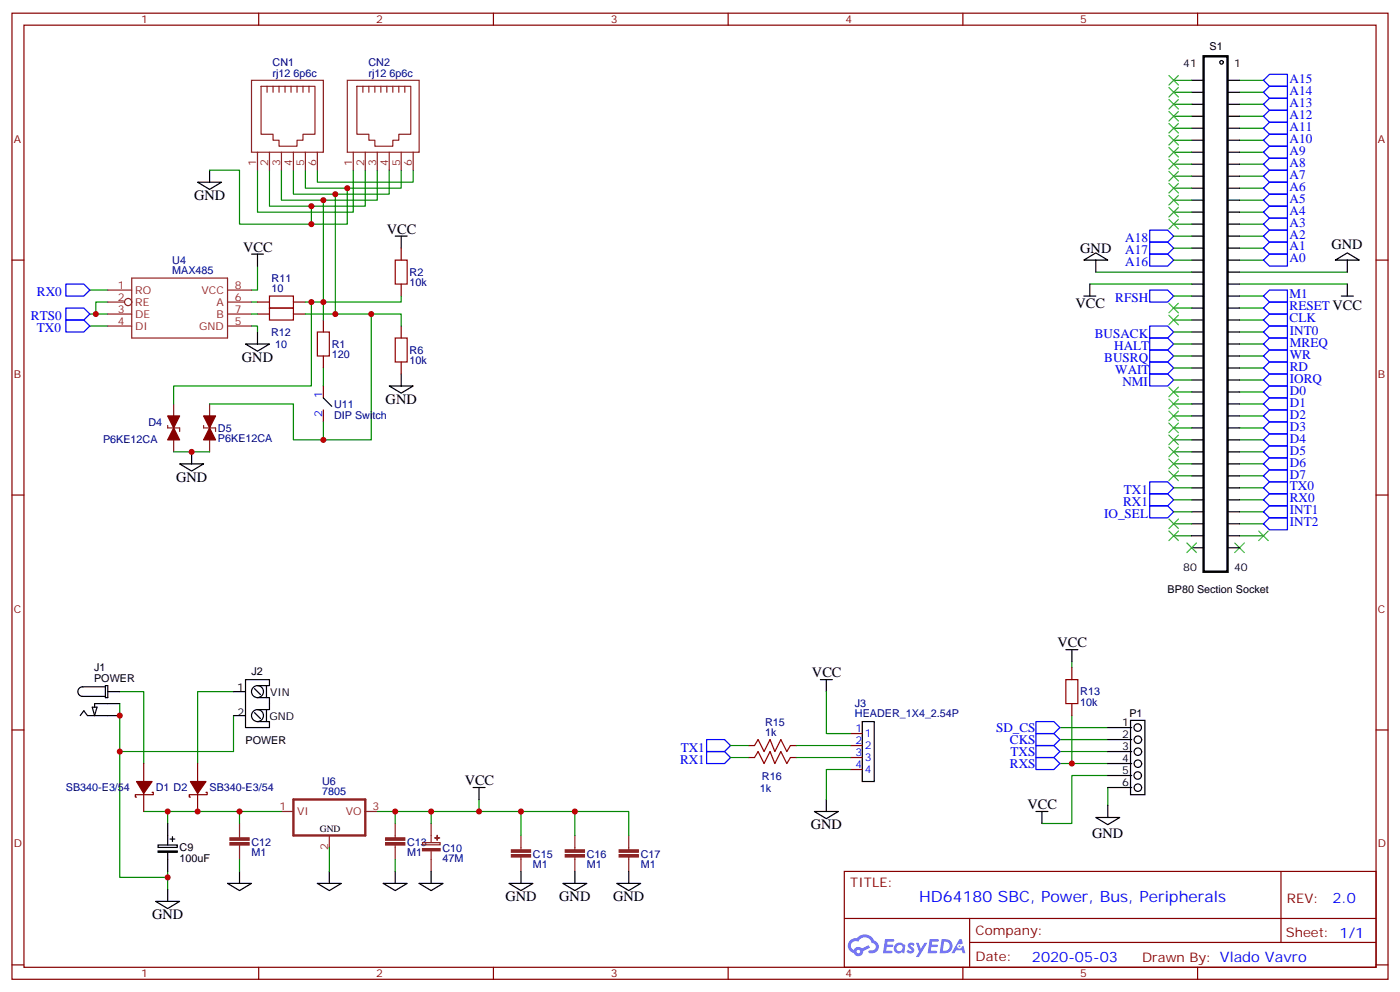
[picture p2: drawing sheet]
<svg xmlns="http://www.w3.org/2000/svg" width="412mm" height="292mm" viewBox="0 0 412 292" stroke-linecap="round" stroke-linejoin="round" font-family="sans-serif">
<g fill="none" stroke="#870000" stroke-width=".35">
<path d="M3.5 3.9h405.4v284.3h-405.4zM7.1 7.4h398.2v277.3h-398.2zM76.2 3.9v3.5M145.3 3.9v3.5M214.5 3.9v3.5M283.6 3.9v3.5M352.8 3.9v3.5M3.5 76.6h3.6M405.3 76.6h3.6M3.5 145.7h3.6M405.3 145.7h3.6M3.5 214.8h3.6"/>
<path d="M405.3 214.8h3.6M248.7 256.5h156.6v28.2h-156.6zM377.3 256.5v20.9M248.7 270.3h156.5M285.6 277.4h119.6M285.6 270.3v14.1M3.5 284h3.6M76.2 284.7v3.5M145.3 284.7v3.5M214.5 284.7v3.5M283.6 284.7v3.5M352.8 284.7v3.5"/>
<path d="M405.3 284h3.6"/>
</g>
<g fill="#5487ff">
<path d="M267.7 277.6a1.22 1.22 0 0 1 1.7 .3l-.4 .6a.47 .47 0 0 0-.3-.4 .47 .47 0 0 0-.5 .2l.1 .2a1.14 1.14 0 0 1 .8 1.8 1.14 1.14 0 0 1-1.9-.1l-.2-.1 .5-.6 .7 .4a.29 .29 0 0 0 .3-.2 .29 .29 0 0 0-.2-.3 1.04 1.04 0 0 1-.6-1.8z"/>
<path d="M260.7 276.4h2.4l.3 .2-.2 .5h-1.8l-.1 .9h1.5l.3 .4-.3 .3h-1.6l-.2 1.1 1.7 .1 .2 .3-.2 .3-2.6 .1z"/>
<path d="M273.8 276.4h2.4l.3 .2-.1 .5h-1.8l-.2 .9h1.6l.3 .4-.4 .3h-1.6l-.1 1.1 1.7 .1 .2 .3-.2 .3h-2.6z"/>
<path d="M282.6 276.4h.7l.3 1.3-.6 .3a.69 .69 0 0 0-1 .2 .69 .69 0 0 0 .4 1 .69 .69 0 0 0 .9-.6l.5-.3 .6 2.2h-.8l-.2-.8h-1.8l-.5 .8h-.8z"/>
<path d="M269.8 277.5h.8l.6 1.8 1.1-1.8h.9l-2.6 4.2h-.8l.9-1.6z"/>
<path d="M277.4 276.4l-.6 4.2h1.3a2.11 2.11 0 0 0 2.5-2.2 2.11 2.11 0 0 0-2.5-2zM278.1 277.1a1.39 1.39 0 0 1 1.7 1.5 1.39 1.39 0 0 1-1.8 1.2h-.3z"/>
<path d="M263.7 278a1.54 1.54 0 0 0-.1 2.2 1.54 1.54 0 0 0 2.2 .1l.6 .3 .3-2.3-.2-.3h-.4a1.49 1.49 0 0 0-2.4 0zM264 279a.94 .94 0 0 1 1.8 0 .94 .94 0 0 1-1.8 0z"/>
<path d="M250.4 276.8a2.18 2.18 0 0 0 1.1 3.7 1.44 1.44 0 0 0 1.6 .9 1.44 1.44 0 0 0 1.2-1.5l2-1-.5-.7-1.9 1a1.47 1.47 0 0 0-2.4 .4 1.39 1.39 0 0 1-.7-1.9 1.39 1.39 0 0 1 2-.5 2.12 2.12 0 0 1 2.2-1.3 2.12 2.12 0 0 1 1.9 1.7 1.14 1.14 0 0 1 1.1 1.4 1.14 1.14 0 0 1-1.7 .7 .43 .43 0 0 0-.5 .4 .43 .43 0 0 0 .4 .5 1.98 1.98 0 0 0 2.5-1.3 1.98 1.98 0 0 0-1.2-2.5 3.1 3.1 0 0 0-5.3-.7l-.9 .1zM252.3 280.1a.55 .55 0 0 1 1.1 0 .55 .55 0 0 1-1.1 0z"/>
<circle cx="282.6" cy="278.5" r=".26"/>
</g>
<g fill="none" stroke="#008700" stroke-width=".35">
<path d="M365.1 23.6h7.1M365.1 27.2h7.1M365.1 30.7h7.1M365.1 34.2h7.1M365.1 37.7h7.1M365.1 41.3h7.1M365.1 44.8h7.1M365.1 48.3h7.1M365.1 51.9h7.1M365.1 55.4h7.1M365.1 58.9h7.1M365.1 62.4h7.1"/>
<path d="M365.1 66h7.1M365.1 69.5h7.1M365.1 73h7.1M365.1 76.6h7.1M365.1 80.1h31.8M365.1 83.6h31.8M365.1 87.1h7.1M365.1 90.7h7.1M365.1 94.2h7.1M365.1 97.7h7.1M365.1 101.2h7.1M365.1 104.8h7.1"/>
<path d="M365.1 108.3h7.1M365.1 111.8h7.1M365.1 115.4h7.1M365.1 118.9h7.1M365.1 122.4h7.1M365.1 125.9h7.1M365.1 129.5h7.1M365.1 133h7.1M365.1 136.5h7.1M345.7 157.7h5.3M365.1 157.7h7.1M365.1 140.1h7.1"/>
<path d="M365.1 143.6h7.1M365.1 147.1h7.1M365.1 150.6h7.1M365.1 154.2h7.1"/>
</g>
<g fill="none" stroke="#00f" stroke-width=".35">
<path d="M372.2 23.6l1.7-1.7h5.3v3.5h-5.3zM373.9 25.4h5.3v3.5h-5.3l-1.7-1.7zM373.9 28.9h5.3v3.6h-5.3l-1.7-1.8zM373.9 32.5h5.3v3.5h-5.3l-1.7-1.8zM373.9 36h5.3v3.5h-5.3l-1.7-1.8zM372.2 41.3l1.7-1.8h5.3v3.5h-5.3zM372.2 48.3l1.7-1.7h5.3v3.5h-5.3zM372.2 55.4l1.7-1.8h5.3v3.5h-5.3zM373.9 43h5.3v3.6h-5.3l-1.7-1.8zM373.9 50.1h5.3v3.5h-5.3l-1.7-1.7zM373.9 57.1h5.3v3.6h-5.3l-1.7-1.8zM338.7 67.7h5.3l1.7 1.8-1.7 1.8h-5.3z"/>
<path d="M338.7 71.3h5.3l1.7 1.7-1.7 1.8h-5.3zM338.7 74.8h5.3l1.7 1.8-1.7 1.7h-5.3zM372.2 62.4l1.7-1.7h5.3v3.5h-5.3zM372.2 73l1.7-1.7h5.3v3.5h-5.3zM373.9 64.2h5.3v3.5h-5.3l-1.7-1.7zM373.9 67.7h5.3v3.6h-5.3l-1.7-1.8zM373.9 74.8h5.3v3.5h-5.3l-1.7-1.7zM338.7 85.4h5.3l1.7 1.7-1.7 1.8h-5.3zM338.7 96h5.3l1.7 1.7-1.7 1.8h-5.3zM338.7 99.5h5.3l1.7 1.7-1.7 1.8h-5.3zM372.2 87.1l1.7-1.7h5.3v3.5h-5.3zM372.2 94.2l1.7-1.8h5.3v3.6h-5.3z"/>
<path d="M373.9 88.9h5.3v3.5h-5.3l-1.7-1.7zM373.9 96h5.3v3.5h-5.3l-1.7-1.8zM338.7 103h5.3l1.7 1.8-1.7 1.7h-5.3zM338.7 106.5h5.3l1.7 1.8-1.7 1.8h-5.3zM338.7 110.1h5.3l1.7 1.7-1.7 1.8h-5.3zM372.2 101.2l1.7-1.7h5.3v3.5h-5.3zM372.2 104.8l1.7-1.8h5.3v3.5h-5.3zM372.2 111.8l1.7-1.7h5.3v3.5h-5.3zM372.2 115.4l1.7-1.8h5.3v3.5h-5.3zM373.9 106.5h5.3v3.6h-5.3l-1.7-1.8zM373.9 117.1h5.3v3.5h-5.3l-1.7-1.7zM372.2 122.4l1.7-1.8h5.3v3.6h-5.3z"/>
<path d="M372.2 129.5l1.7-1.8h5.3v3.5h-5.3zM372.2 136.5l1.7-1.7h5.3v3.5h-5.3zM373.9 124.2h5.3v3.5h-5.3l-1.7-1.8zM373.9 131.2h5.3v3.6h-5.3l-1.7-1.8zM338.7 141.8h5.3l1.7 1.8-1.7 1.7h-5.3zM338.7 145.3h5.3l1.7 1.8-1.7 1.8h-5.3zM338.7 148.9h5.3l1.7 1.7-1.7 1.8h-5.3zM372.2 140.1l1.7-1.8h5.3v3.5h-5.3zM372.2 143.6l1.7-1.8h5.3v3.5h-5.3zM372.2 147.1l1.7-1.8h5.3v3.6h-5.3zM372.2 150.6l1.7-1.7h5.3v3.5h-5.3zM372.2 154.2l1.7-1.8h5.3v3.5h-5.3z"/>
</g>
<path d="M393.3 76.6l3.6-2.2 3.5 2.2zM396.9 76.6v3.5M395.1 87.1h3.5M396.9 83.6v3.5" fill="none" stroke="#000" stroke-width=".35"/>
<path d="M363.7 159.8l2.8 2.8M366.5 159.8l-2.8 2.8" fill="none" stroke="#3c3" stroke-width=".35"/>
<path d="M354.5 16.6h7.1v151.7h-7.1z" fill="none" stroke="#000" stroke-width=".71"/>
<circle cx="359.8" cy="18.3" r=".53" fill="#fff" stroke="#000" stroke-width=".35"/>
<g fill="none" stroke="#000" stroke-width=".35">
<path d="M351 23.6h3.5M351 27.2h3.5M351 30.7h3.5M351 34.2h3.5M351 37.7h3.5M361.6 23.6h3.5M361.6 27.2h3.5M361.6 30.7h3.5M361.6 34.2h3.5M361.6 37.7h3.5M58.2 53.6h7.1l-3.6 2.1zM61.7 50.1v3.5"/>
<path d="M351 41.3h3.5M351 44.8h3.5M351 48.3h3.5M351 51.9h3.5M351 55.4h3.5M351 58.9h3.5M361.6 41.3h3.5M361.6 44.8h3.5M361.6 48.3h3.5M361.6 51.9h3.5M361.6 55.4h3.5M361.6 58.9h3.5"/>
<path d="M74.1 74.8h3.5M75.8 74.8v3.5M116.4 69.5h3.5M118.2 69.5v3.5M319.3 76.6l3.5-2.2 3.5 2.2zM322.8 76.6v3.5M351 62.4h3.5M351 66h3.5M351 69.5h3.5M351 73h3.5M351 76.6h3.5M361.6 62.4h3.5"/>
<path d="M361.6 66h3.5M361.6 69.5h3.5M361.6 73h3.5M361.6 76.6h3.5M75.8 97.7v3.5M319.3 87.1h3.5M321 83.6v3.5M351 80.1h3.5M351 83.6h3.5M351 87.1h3.5M351 90.7h3.5M351 94.2h3.5"/>
<path d="M351 97.7h3.5M361.6 80.1h3.5M361.6 83.6h3.5M361.6 87.1h3.5M361.6 90.7h3.5M361.6 94.2h3.5M361.6 97.7h3.5M72.3 101.2h7.1l-3.6 2.2zM95.2 117.1l2.5 2.5M114.7 113.6h7l-3.5 2.1zM118.2 110.1v3.5M351 101.2h3.5"/>
<path d="M351 104.8h3.5M351 108.3h3.5M351 111.8h3.5M351 115.4h3.5M351 118.9h3.5M361.6 101.2h3.5M361.6 104.8h3.5M361.6 108.3h3.5M361.6 111.8h3.5M361.6 115.4h3.5M361.6 118.9h3.5M52.9 136.5h7.1l-3.6 2.1z"/>
<path d="M56.4 133v3.5M351 122.4h3.5M351 125.9h3.5M351 129.5h3.5M351 133h3.5M351 136.5h3.5M361.6 122.4h3.5M361.6 125.9h3.5M361.6 129.5h3.5M361.6 133h3.5M361.6 136.5h3.5M351 140.1h3.5"/>
<path d="M351 143.6h3.5M351 147.1h3.5M351 150.6h3.5M351 154.2h3.5M351 157.7h3.5M361.6 140.1h3.5M361.6 143.6h3.5M361.6 147.1h3.5M361.6 150.6h3.5M361.6 154.2h3.5M361.6 157.7h3.5M351 161.2h3.5"/>
<path d="M361.6 161.2h3.5M314 191.2h3.5M315.7 191.2v3.5M23.6 210.6l1.1-1.4 1.1 1.4h9.5M27.2 208.1h1.4l-.7 2.5zM31 202.1h-6.7a1.41 1.41 0 0 0-1.4 1.5 1.41 1.41 0 0 0 1.4 1.4h6.7M31 201.8h.7v3.5h-.7zM31.7 203.6h3.6M35.3 207.1h-7.4v1M68.8 203.6h3.5M68.8 210.6h3.5M75 209.7l1.7 1.8"/>
<path d="M75 202.7l1.7 1.7M75.8 205.3h3.6v3.5h-3.6M75.8 201.8h3.6v-1.8h-7.1v14.1h7.1v-1.7h-3.6M78.5 201.8v3.5M78.5 208.8v3.6M241.7 200h3.5M243.4 200v3.6M254 212.4h3.5v17.6h-3.5zM326.3 214.1h7.1M326.3 217.7h7.1M333 212h4.3v21.9h-4.3zM139.3 231.8h3.6"/>
<path d="M141.1 231.8v3.5M239.9 238.8h7l-3.5 2.1zM243.4 235.3v3.5M305.2 238.8h3.5M306.9 238.8v3.6M326.3 231.8h7.1M326.3 237.1v3.5M326.3 221.2h7.1M326.3 224.7h7.1M326.3 228.2h7.1M46.6 248.7h5.6v.7h-5.6zM49.4 242.4v6.3"/>
<path d="M49.4 250.8v5.7M50.1 246.9h1.4M50.8 246.2v1.4M67 260h7.1l-3.5 2.1zM70.6 256.5v3.5M93.5 260h7l-3.5 2.1zM97 256.5v3.5M112.9 260h7l-3.5 2.1zM116.4 256.5v3.5M123.5 260h7l-3.5 2.1zM127 256.5v3.5M149.9 260h7.1l-3.5 2.1z"/>
<path d="M153.5 256.5v3.5M165.8 260h7.1l-3.6 2.1zM169.3 256.5v3.5M181.7 260h7l-3.5 2.1zM185.2 256.5v3.5M322.8 240.6h7l-3.5 2.1zM45.9 265.3h7l-3.5 2.1zM49.4 261.8v3.5"/>
<circle cx="75.8" cy="203.6" r="1.76"/>
<circle cx="75.8" cy="210.6" r="1.76"/>
<circle cx="335.1" cy="214.1" r="1.1"/>
<circle cx="335.2" cy="217.7" r="1.1"/>
<circle cx="335.1" cy="228.2" r="1.1"/>
<circle cx="335.2" cy="224.8" r="1.1"/>
<circle cx="335.2" cy="221.2" r="1.1"/>
<circle cx="335.2" cy="231.8" r="1.1"/>
</g>
<g fill="none" stroke="#008700" stroke-width=".35">
<path d="M345.7 37.7h5.3M345.7 34.2h5.3M345.7 30.7h5.3M345.7 27.2h5.3M345.7 23.6h5.3M61.7 50.1h8.9v15.9h21.1v-5.3M75.8 50.1v12.3h28.3v-12.3M79.4 50.1v10.6h28.2v-10.6M82.9 50.1v8.8h28.2v-8.8M86.4 50.1v7h28.3v-7M90 50.1v5.3h28.2v-5.3M93.5 50.1v3.5h28.2v-3.5"/>
<path d="M95.2 58.9v30h-5.2M98.8 57.1v35.3M102.3 55.4v10.6h-10.6M345.7 58.9h5.3M345.7 55.4h5.3M345.7 51.9h5.3M345.7 48.3h5.3M345.7 44.8h5.3M345.7 41.3h5.3M75.8 78.3v7.1h-1.7M345.7 76.6h5.3M345.7 73h5.3"/>
<path d="M345.7 69.5h5.3M345.7 66h5.3M345.7 62.4h5.3M26.5 96h5.2M26.5 85.4h5.2M26.5 92.4h5.2M31.7 88.9h-3.5v3.5M74.1 96h1.7v1.7M74.1 88.9h1.7M74.1 92.4h1.7M90 92.4h28.2v3.6M91.7 88.9v24.7h-40.5v5.3"/>
<path d="M109.4 92.4v37.1h-23v-10.6h-24.7M118.2 87.1v1.8h-23v5.3M321 83.6h30M322.8 80.1h28.2M345.7 97.7h5.3M345.7 94.2h5.3M345.7 90.7h5.3M345.7 87.1h5.3M95.2 108.3v5.3M345.7 118.9h5.3M345.7 115.4h5.3M345.7 111.8h5.3"/>
<path d="M345.7 108.3h5.3M345.7 104.8h5.3M345.7 101.2h5.3M51.2 133h10.5M95.2 124.2v5.3M345.7 136.5h5.3M345.7 133h5.3M345.7 129.5h5.3M345.7 125.9h5.3M345.7 122.4h5.3M345.7 154.2h5.3M345.7 150.6h5.3"/>
<path d="M345.7 147.1h5.3M345.7 143.6h5.3M345.7 140.1h5.3M315.7 194.7v1.8M35.3 203.6h7v21.1M35.3 207.1v14.1h33.5v-10.6M68.8 203.6h-10.6v21.1M215.2 219.4h5.3M234.6 219.4h15.9M243.4 203.6v12.3h7.1M312.2 214.1h14.1M312.2 217.7h14.1"/>
<path d="M315.7 210.6v14.1M35.3 221.2v37h14.1M42.3 238.8h7.1v3.6M49.4 238.8h33.5M70.6 238.8v3.6M111.1 238.8h5.3v3.6M116.4 238.8h10.6v3.6M141.1 235.3v3.5h-14.1M141.1 238.8h12.4v7.1M153.5 238.8h15.8v7.1M169.3 238.8h15.9v7.1M215.2 223h5.3"/>
<path d="M234.6 223h15.9M250.5 226.5h-7.1v8.8M312.2 221.2h14.1M312.2 224.7h14.1M326.3 228.2h-10.6v14.2h-8.8M326.3 231.8v5.3M49.4 256.5v5.3M70.6 252.9v3.6M97 249.4v7.1M116.4 252.9v3.6"/>
</g>
<g fill="none" stroke="#8c2424" stroke-width=".35">
<path d="M74.1 23.6h21.1v21.2h-21.1zM76.9 25.4h15.9v14.1h-3.5v1.8h-1.8v1.7h-5.3v-1.7h-1.8v-1.8h-3.5zM78.7 25.4v1.8M80.4 25.4v1.8M82.2 25.4v1.8M84 25.4v1.8M85.7 25.4v1.8M87.5 25.4v1.8M89.3 25.4v1.8M91 25.4v1.8M102.3 23.6h21.2v21.2h-21.2zM105.1 25.4h15.9v14.1h-3.5v1.8h-1.8v1.7h-5.3v-1.7h-1.7v-1.8h-3.6z"/>
<path d="M106.9 25.4v1.8M108.7 25.4v1.8M110.4 25.4v1.8M112.2 25.4v1.8M113.9 25.4v1.8M115.7 25.4v1.8M117.5 25.4v1.8M119.2 25.4v1.8M75.8 44.8v5.3M79.4 44.8v5.3M82.9 44.8v5.3M86.4 44.8v5.3"/>
<path d="M90 44.8v5.3M93.5 44.8v5.3M104.1 44.8v5.3M107.6 44.8v5.3M111.1 44.8v5.3M114.7 44.8v5.3M118.2 44.8v5.3M121.7 44.8v5.3M31.7 85.4h7.1M31.7 88.9h5M31.7 92.4h7.1M31.7 96h7.1"/>
<path d="M38.8 81.8h28.2v17.7h-28.2zM67 85.4h7.1M67 88.9h7.1M67 92.4h7.1M67 96h7.1M51.2 118.9v14.1M61.7 118.9v14.1M49.4 125.2v.7h3.5v1.1M60 125.2v.7h3.5v1.1M82.9 238.8h3.5M107.6 238.8h3.5M70.6 242.4v4.2"/>
<path d="M70.6 248.7v4.2M97 245.9v3.5M116.4 242.4v4.2M116.4 248.7v4.2M124.5 248h5.1v.6h-5.1zM127 242.4v5.6M127 250.5v6M153.5 245.9v4.2M153.5 252.2v4.3M169.3 245.9v4.2M169.3 252.2v4.3M185.2 245.9v4.2"/>
<path d="M185.2 252.2v4.3"/>
<circle cx="37.7" cy="88.9" r="1.06"/>
</g>
<g fill="#8c2424" stroke="#8c2424" stroke-width=".35">
<path d="M113.6 248h5.6v.7h-5.6z"/>
<path d="M113.6 246.6h5.6v.7h-5.6z"/>
<path d="M67.7 248h5.7v.7h-5.7z"/>
<path d="M67.7 246.6h5.7v.7h-5.7z"/>
<path d="M124.5 249.8h5.1v.6h-5.1z"/>
<path d="M128.1 246.6h1.4z"/>
<path d="M128.8 245.9v1.4z"/>
<path d="M150.6 251.5h5.7v.7h-5.7z"/>
<path d="M150.6 250.1h5.7v.7h-5.7z"/>
<path d="M166.5 251.5h5.7v.7h-5.7z"/>
<path d="M166.5 250.1h5.7v.7h-5.7z"/>
<path d="M182.4 251.5h5.6v.7h-5.6z"/>
<path d="M182.4 250.1h5.6v.7h-5.6z"/>
</g>
<path d="M86.4 235.3h21.2v10.6h-21.2z" fill="none" stroke="#8c2424" stroke-width=".71"/>
<path d="M46.6 250.5h5.6v.3h-5.6z" fill="#000" stroke="#000" stroke-width=".35"/>
<g fill="none" stroke="#870000" stroke-width=".35">
<path d="M118.2 73v3.6M75.8 92.4h3.6M75.8 88.9h3.6M86.4 92.4h3.6M86.4 88.9h3.6M95.2 94.2v3.5M118.2 83.6v3.5M118.2 96v3.5M95.2 104.8v3.5M95.2 113.6v3.5M118.2 106.5v3.6M95.2 120.6v3.6"/>
<path d="M315.7 196.5v3.5M220.5 219.4h1.7M232.8 219.4h1.8M250.5 215.9h3.5M250.5 219.4h3.5M315.7 207.1v3.5M42.3 224.7v5.3M42.3 233.5v5.3M44.8 233.2h.4v.7h-5.3v.7h.3M58.2 224.7v5.3M58.2 233.5v5.3M60.7 233.2h.3v.7h-5.3v.7h.4"/>
<path d="M220.5 223h1.7M232.8 223h1.8M250.5 223h3.5M250.5 226.5h3.5"/>
</g>
<g fill="#870000" stroke="#870000" stroke-width=".35">
<path d="M56.1 230h4.6l-2.5 3.5z"/>
<path d="M40.2 230h4.6l-2.5 3.5z"/>
<path d="M60 122.4h3.5l-1.8 3.5z"/>
<path d="M61.7 125.9l1.8 3.6h-3.5z"/>
<path d="M49.4 122.4h3.5l-1.7 3.5z"/>
<path d="M51.2 125.9l1.7 3.6h-3.5z"/>
</g>
<path d="M116.4 76.6h3.5v7h-3.5zM79.4 90.7h7v3.5h-7zM79.4 87.1h7v3.6h-7zM93.5 97.7h3.5v7.1h-3.5zM116.4 99.5h3.5v7h-3.5zM222.2 219.4l1.1-1.7 1.8 3.5 1.7-3.5 1.4 3.5 1.8-3.5 1.8 3.5 1-1.8M314 200h3.5v7.1h-3.5zM222.2 223l1.1-1.8 1.8 3.5 1.7-3.5 1.4 3.5 1.8-3.5 1.8 3.5 1-1.7" fill="none" stroke="#a10000" stroke-width=".35"/>
<path d="M19.4 94.2h5.3l1.8 1.8-1.8 1.7h-5.3zM19.4 83.6h5.3l1.8 1.8-1.8 1.7h-5.3zM19.4 90.7h5.3l1.8 1.7-1.8 1.8h-5.3zM208.1 217.7h5.3l1.8 1.7-1.8 1.8h-5.3zM305.2 212.4h5.2l1.8 1.7-1.8 1.8h-5.2zM305.2 215.9h5.2l1.8 1.8-1.8 1.7h-5.2zM305.2 219.4h5.2l1.8 1.8-1.8 1.8h-5.2zM208.1 221.2h5.3l1.8 1.8-1.8 1.7h-5.3zM305.2 223h5.2l1.8 1.7-1.8 1.8h-5.2z" fill="none" stroke="#00f" stroke-width=".35"/>
<g fill="none" stroke="#3c3" stroke-width=".35">
<path d="M344.3 22.2l2.8 2.8M344.3 25.8l2.8 2.8M344.3 29.3l2.8 2.8M344.3 32.8l2.8 2.8M344.3 36.3l2.8 2.9M344.3 39.9l2.8 2.8M347.1 22.2l-2.8 2.8M347.1 25.8l-2.8 2.8M347.1 29.3l-2.8 2.8M347.1 32.8l-2.8 2.8M347.1 36.3l-2.8 2.9M347.1 39.9l-2.8 2.8"/>
<path d="M344.3 43.4l2.8 2.8M344.3 46.9l2.8 2.8M344.3 50.4l2.8 2.9M344.3 54l2.8 2.8M344.3 57.5l2.8 2.8M347.1 43.4l-2.8 2.8M347.1 46.9l-2.8 2.8M347.1 50.4l-2.8 2.9M347.1 54l-2.8 2.8M347.1 57.5l-2.8 2.8M344.3 61l2.8 2.9M344.3 64.6l2.8 2.8"/>
<path d="M347.1 61l-2.8 2.9M347.1 64.6l-2.8 2.8M344.3 89.3l2.8 2.8M344.3 92.8l2.8 2.8M347.1 89.3l-2.8 2.8M347.1 92.8l-2.8 2.8M344.3 113.9l2.8 2.9M344.3 117.5l2.8 2.8M347.1 113.9l-2.8 2.9M347.1 117.5l-2.8 2.8M344.3 121l2.8 2.8M344.3 124.5l2.8 2.9"/>
<path d="M344.3 128.1l2.8 2.8M344.3 131.6l2.8 2.8M344.3 135.1l2.8 2.8M344.3 138.6l2.8 2.9M347.1 121l-2.8 2.8M347.1 124.5l-2.8 2.9M347.1 128.1l-2.8 2.8M347.1 131.6l-2.8 2.8M347.1 135.1l-2.8 2.8M347.1 138.6l-2.8 2.9M344.3 156.3l2.8 2.8M344.3 152.8l2.8 2.8"/>
<path d="M347.1 156.3l-2.8 2.8M347.1 152.8l-2.8 2.8M349.6 159.8l2.8 2.8M352.4 159.8l-2.8 2.8M370.8 156.3l2.8 2.8M373.6 156.3l-2.8 2.8"/>
</g>
<g fill="#c00">
<circle cx="153.5" cy="238.8" r=".88"/>
<circle cx="91.7" cy="88.9" r=".88"/>
<circle cx="102.3" cy="55.4" r=".88"/>
<circle cx="91.7" cy="66" r=".88"/>
<circle cx="95.3" cy="88.9" r=".88"/>
<circle cx="28.2" cy="92.4" r=".88"/>
<circle cx="91.7" cy="60.7" r=".88"/>
<circle cx="315.7" cy="224.7" r=".88"/>
<circle cx="58.2" cy="238.8" r=".88"/>
<circle cx="49.4" cy="238.8" r=".88"/>
<circle cx="35.3" cy="221.2" r=".88"/>
<circle cx="49.4" cy="258.2" r=".88"/>
<circle cx="35.3" cy="210.6" r=".88"/>
<circle cx="70.6" cy="238.8" r=".88"/>
<circle cx="116.4" cy="238.8" r=".88"/>
<circle cx="127" cy="238.8" r=".88"/>
<circle cx="95.3" cy="58.9" r=".88"/>
<circle cx="98.8" cy="92.4" r=".88"/>
<circle cx="98.8" cy="57.1" r=".88"/>
<circle cx="109.4" cy="92.4" r=".88"/>
<circle cx="56.4" cy="133" r=".88"/>
<circle cx="141.1" cy="238.8" r=".88"/>
<circle cx="95.3" cy="129.5" r=".88"/>
<circle cx="169.3" cy="238.8" r=".88"/>
</g>
<text font-size="4.6" fill="#00f" x="270.8" y="265.5">HD64180 SBC, Power, Bus, Peripherals</text>
<g font-size="4.2">
<text x="57.1" y="58.9">GND</text>
<text x="113.9" y="68.8">VCC</text>
<text x="71.6" y="74.1">VCC</text>
<text x="318.2" y="74.4">GND</text>
<text x="392.2" y="73.2">GND</text>
<text x="316.8" y="90.7">VCC</text>
<text x="71.3" y="106.5">GND</text>
<text x="113.6" y="118.9">GND</text>
<text x="51.9" y="141.8">GND</text>
<text x="311.5" y="190.5">VCC</text>
<text x="239.2" y="199.3">VCC</text>
<text x="136.9" y="231.1">VCC</text>
<text x="302.7" y="238.1">VCC</text>
<text x="238.8" y="244.1">GND</text>
<text x="321.7" y="246.7">GND</text>
<text x="148.9" y="265.3">GND</text>
<text x="164.7" y="265.3">GND</text>
<text x="180.6" y="265.3">GND</text>
<text x="44.8" y="270.6">GND</text>
</g>
<g font-size="4.2" fill="#00f">
<text x="392.5" y="265.7">2.0</text>
<text x="304" y="283.1">2020-05-03</text>
</g>
<g font-size="3.9" fill="#00f">
<text x="379.9" y="24.3">A15</text>
<text x="379.9" y="27.9">A14</text>
<text x="379.9" y="31.4">A13</text>
<text x="379.9" y="34.9">A12</text>
<text x="379.9" y="38.4">A11</text>
<text x="379.9" y="42">A10</text>
<text x="379.9" y="45.5">A9</text>
<text x="379.9" y="49">A8</text>
<text x="379.9" y="52.6">A7</text>
<text x="379.9" y="56.1">A6</text>
<text x="379.9" y="59.6">A5</text>
<text x="379.9" y="63.1">A4</text>
<text x="331.5" y="71.3">A18</text>
<text x="379.9" y="66.7">A3</text>
<text x="379.9" y="70.2">A2</text>
<text x="331.5" y="74.8">A17</text>
<text x="379.9" y="73.7">A1</text>
<text x="379.9" y="77.3">A0</text>
<text x="331.5" y="78.3">A16</text>
<text x="10.9" y="87">RX0</text>
<text x="328.5" y="88.9">RFSH</text>
<text x="379.9" y="87.8">M1</text>
<text x="9.1" y="94.1">RTS0</text>
<text x="379.9" y="91.4">RESET VCC</text>
<text x="379.9" y="94.9">CLK</text>
<text x="10.9" y="97.6">TX0</text>
<text x="322.5" y="99.5">BUSACK</text>
<text x="380" y="98.5">INT0</text>
<text x="325.3" y="106.5">BUSRQ</text>
<text x="328.2" y="103">HALT</text>
<text x="380" y="102">MREQ</text>
<text x="380" y="105.6">WR</text>
<text x="328.5" y="110.1">WAIT</text>
<text x="330.6" y="113.6">NMI</text>
<text x="380" y="109.1">RD</text>
<text x="380" y="112.6">IORQ</text>
<text x="380" y="116.1">D0</text>
<text x="380" y="119.7">D1</text>
<text x="380" y="123.2">D2</text>
<text x="380" y="126.7">D3</text>
<text x="380" y="130.2">D4</text>
<text x="380" y="133.8">D5</text>
<text x="380" y="137.3">D6</text>
<text x="380" y="140.8">D7</text>
<text x="330.8" y="148.9">RX1</text>
<text x="331" y="145.3">TX1</text>
<text x="380" y="144.4">TX0</text>
<text x="380" y="147.9">RX0</text>
<text x="325.3" y="152.4">IO_SEL</text>
<text x="380" y="151.4">INT1</text>
<text x="380" y="154.9">INT2</text>
<text x="293.4" y="215.4">SD_CS</text>
<text x="200.5" y="221.2">TX1</text>
<text x="297.5" y="218.9">CKS</text>
<text x="200.3" y="224.7">RX1</text>
<text x="297.5" y="226">RXS</text>
<text x="297.7" y="222.5">TXS</text>
</g>
<g font-size="3.9" fill="#800">
<text x="250.5" y="261.1">TITLE:</text>
<text x="379.1" y="265.7">REV:</text>
<text x="287.4" y="275.3">Company:</text>
<text x="378.7" y="275.9">Sheet: 1/1</text>
<text x="287.4" y="282.9">Date:</text>
<text x="336.4" y="283">Drawn By: Vlado Vavro</text>
</g>
<g font-size="3.2" fill="#800">
<text x="41.6" y="6.9">1</text>
<text x="110.8" y="6.9">2</text>
<text x="179.9" y="6.9">3</text>
<text x="249.1" y="6.9">4</text>
<text x="318.2" y="6.9">5</text>
<text x="4.1" y="42">A</text>
<text x="405.9" y="42">A</text>
<text x="4.1" y="111.1">B</text>
<text x="405.9" y="111.1">B</text>
<text x="4.1" y="180.3">C</text>
<text x="405.9" y="180.3">C</text>
<text x="4.1" y="249.4">D</text>
<text x="405.9" y="249.4">D</text>
<text x="41.6" y="287.7">1</text>
<text x="110.8" y="287.7">2</text>
<text x="179.9" y="287.7">3</text>
<text x="249.1" y="287.7">4</text>
<text x="318.2" y="287.7">5</text>
</g>
<g font-size="3.2">
<text x="356.3" y="14.6">S1</text>
<text x="348.6" y="19.8">41</text>
<text x="363.5" y="19.8">1</text>
<text x="348.6" y="167.9">80</text>
<text x="363.5" y="167.9">40</text>
<text x="344" y="174.6">BP80 Section Socket</text>
<text x="27.7" y="197.6">J1</text>
<text x="27.7" y="200.7">POWER</text>
<text x="69.9" y="203.5">1</text>
<text x="74.1" y="198.8">J2</text>
<text x="79.6" y="205">VIN</text>
<text x="69.9" y="210.6">2</text>
<text x="79.4" y="212">GND</text>
<text x="330.6" y="213.8">1</text>
<text x="332.7" y="211.1">P1</text>
<text x="72.3" y="218.9">POWER</text>
<text x="330.6" y="217.3">2</text>
<text x="330.6" y="220.8">3</text>
<text x="330.6" y="224.4">4</text>
<text x="330.6" y="227.9">5</text>
<text x="330.6" y="231.4">6</text>
<text x="52.9" y="250.6">C9</text>
<text x="52.9" y="253.7">100uF</text>
</g>
<g font-size="3.2" fill="#000080">
<text x="80.3" y="22.6">rj12 6p6c</text>
<text x="80.3" y="19.6">CN1</text>
<text x="108.5" y="22.6">rj12 6p6c</text>
<text x="108.5" y="19.6">CN2</text>
<text x="50.7" y="77.7">U4</text>
<text x="50.7" y="80.8">MAX485</text>
<text x="80" y="82.9">R11</text>
<text x="120.6" y="81.1">R2</text>
<text x="80" y="86.1">10</text>
<text x="120.6" y="84.3">10k</text>
<text x="79.9" y="98.8">R12</text>
<text x="81.1" y="102.3">10</text>
<text x="97.7" y="105.5">120</text>
<text x="97.7" y="102.3">R1</text>
<text x="120.6" y="107.2">10k</text>
<text x="120.6" y="104.1">R6</text>
<text x="43.8" y="125.2">D4</text>
<text x="98.4" y="123.2">DIP Switch</text>
<text x="98.4" y="120.2">U11</text>
<text x="30.3" y="130.5">P6KE12CA</text>
<text x="64.2" y="130.2">P6KE12CA</text>
<text x="64.2" y="127">D5</text>
<text x="251.8" y="208.1">J3</text>
<text x="318.2" y="207.8">10k</text>
<text x="318.2" y="204.6">R13</text>
<text x="225.4" y="213.6">R15</text>
<text x="251.8" y="211.1">HEADER_1X4_2.54P</text>
<text x="225.4" y="216.6">1k</text>
<text x="19.4" y="232.8">SB340-E3/54</text>
<text x="45.9" y="232.8">D1 D2</text>
<text x="61.7" y="232.8">SB340-E3/54</text>
<text x="94.9" y="231">U6</text>
<text x="223.9" y="233">1k</text>
<text x="224.4" y="229.5">R16</text>
<text x="94.9" y="234">7805</text>
<text x="74.1" y="252">M1</text>
<text x="74.1" y="248.9">C12</text>
<text x="119.9" y="252">M1</text>
<text x="119.9" y="248.9">C13</text>
<text x="130.4" y="250.7">C10</text>
<text x="130.4" y="253.7">47M</text>
<text x="157" y="255.5">M1</text>
<text x="157" y="252.4">C15</text>
<text x="172.9" y="255.5">M1</text>
<text x="172.9" y="252.4">C16</text>
<text x="188.7" y="255.5">M1</text>
<text x="188.7" y="252.4">C17</text>
</g>
<g font-size="3.2" fill="#8d2323">
<text x="75.5" y="48.9" transform="rotate(-90 75.5 48.9)">1</text>
<text x="79" y="48.9" transform="rotate(-90 79 48.9)">2</text>
<text x="82.5" y="48.9" transform="rotate(-90 82.5 48.9)">3</text>
<text x="86.1" y="48.9" transform="rotate(-90 86.1 48.9)">4</text>
<text x="89.6" y="48.9" transform="rotate(-90 89.6 48.9)">5</text>
<text x="93.1" y="48.9" transform="rotate(-90 93.1 48.9)">6</text>
<text x="103.7" y="48.9" transform="rotate(-90 103.7 48.9)">1</text>
<text x="107.2" y="48.9" transform="rotate(-90 107.2 48.9)">2</text>
<text x="110.8" y="48.9" transform="rotate(-90 110.8 48.9)">3</text>
<text x="114.3" y="48.9" transform="rotate(-90 114.3 48.9)">4</text>
<text x="117.8" y="48.9" transform="rotate(-90 117.8 48.9)">5</text>
<text x="121.4" y="48.9" transform="rotate(-90 121.4 48.9)">6</text>
<text x="34.7" y="85">1</text>
<text x="34.7" y="88.5">2</text>
<text x="39.9" y="86.4">RO</text>
<text x="39.9" y="90">RE</text>
<text x="59.4" y="86.4">VCC</text>
<text x="63.8" y="90">A</text>
<text x="69.1" y="88.5">6</text>
<text x="69.1" y="85">8</text>
<text x="34.7" y="92.1">3</text>
<text x="34.7" y="95.6">4</text>
<text x="39.9" y="93.5">DE</text>
<text x="63.8" y="93.5">B</text>
<text x="69.1" y="95.6">5</text>
<text x="69.1" y="92.1">7</text>
<text x="39.9" y="97">DI</text>
<text x="58.7" y="97">GND</text>
<text x="82.3" y="238.5">1</text>
<text x="87.5" y="239.9">VI</text>
<text x="101.9" y="239.9">VO</text>
<text x="109.7" y="238.5">3</text>
<text x="96.7" y="250" transform="rotate(-90 96.7 250)">2</text>
</g>
<g font-size="3.2" fill="#00f">
<text x="94.9" y="117.1" transform="rotate(-90 94.9 117.1)">1</text>
<text x="94.9" y="122.7" transform="rotate(-90 94.9 122.7)">2</text>
<text x="252" y="215.5">1</text>
<text x="252" y="219.1">2</text>
<text x="254.7" y="217">1</text>
<text x="254.7" y="220.5">2</text>
<text x="252" y="222.6">3</text>
<text x="252" y="226.1">4</text>
<text x="254.7" y="224">3</text>
<text x="254.7" y="227.5">4</text>
</g>
<text font-size="2.8" x="94.2" y="244.8">GND</text>
</svg>
